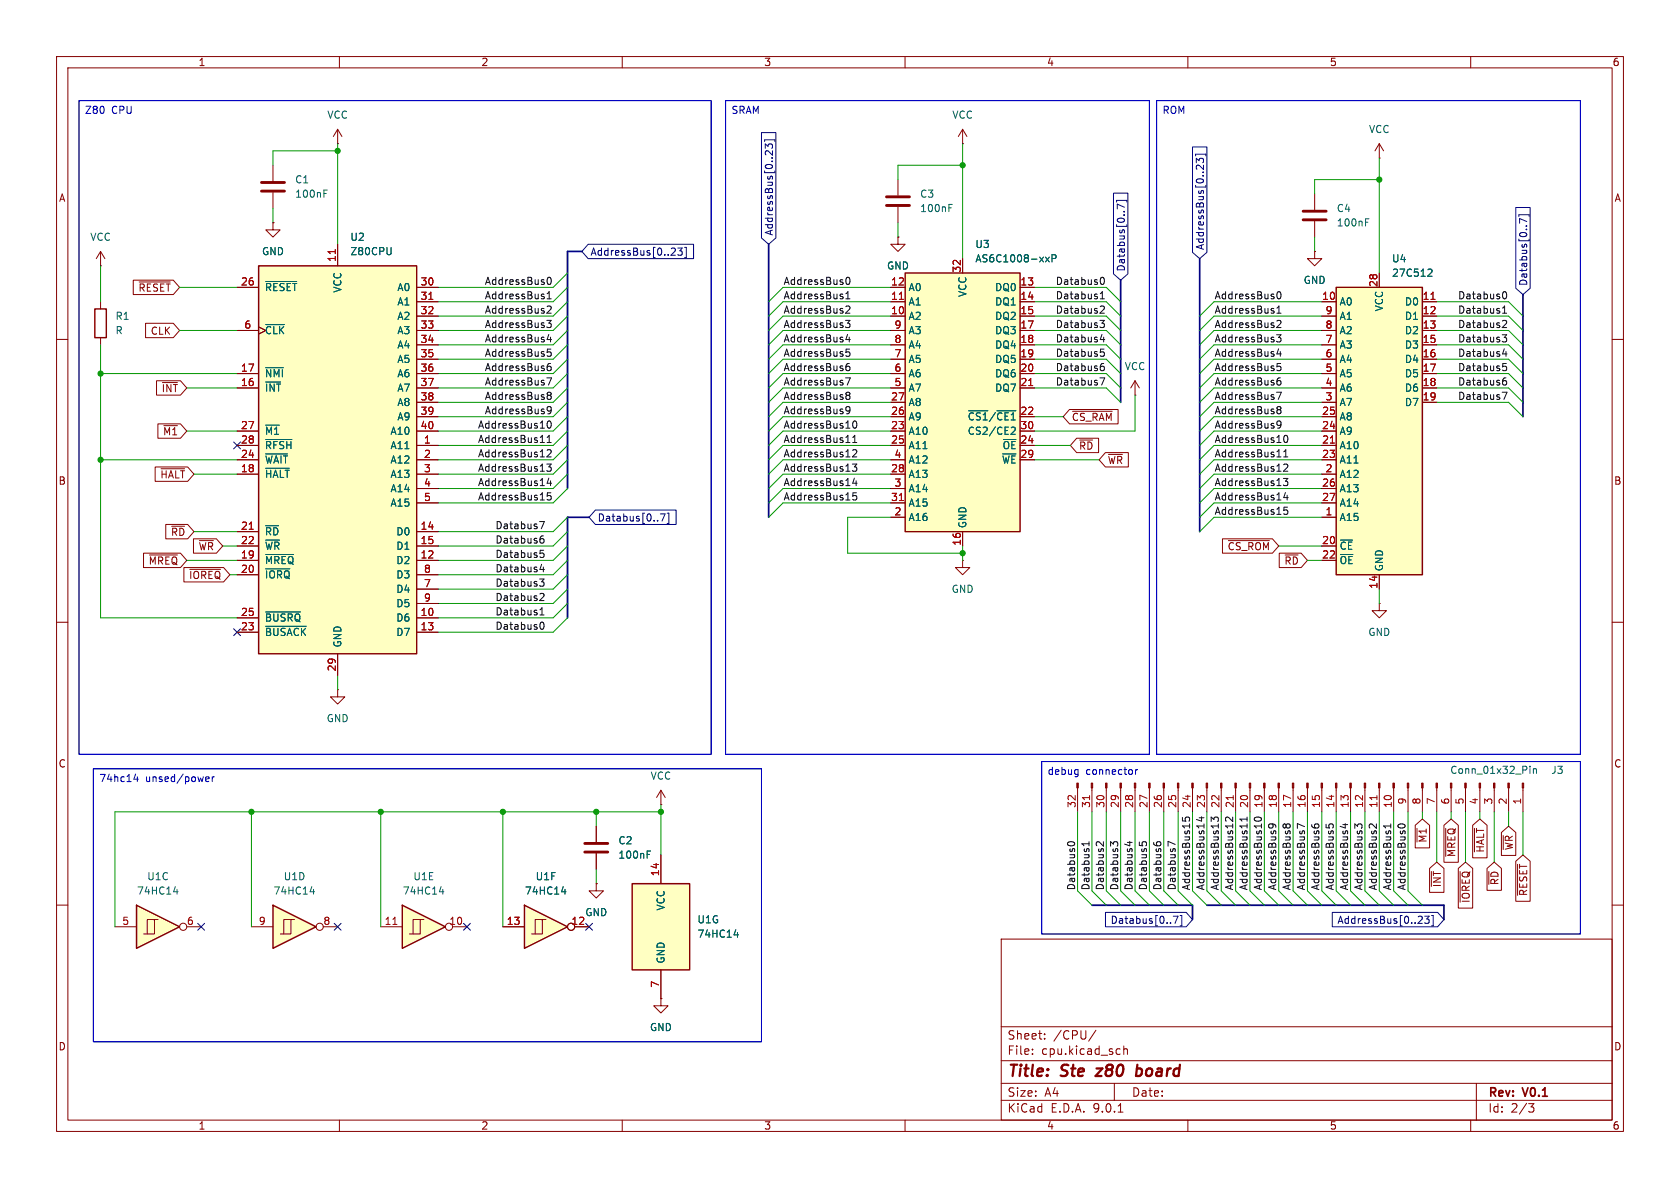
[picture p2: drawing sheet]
<svg xmlns="http://www.w3.org/2000/svg" width="297mm" height="210mm" viewBox="0 0 297 210" stroke-linecap="round" stroke-linejoin="round" font-family="sans-serif">
<g fill="none" stroke="#840000" stroke-width=".18">
<path d="M10 10h277v190h-277zM12 12h273v186h-273zM60 10v2M110 10v2M160 10v2M210 10v2M260 10v2M10 60h2M285 60h2M10 110h2M285 110h2M10 160h2"/>
<path d="M177 166h108v32h-108zM285 160h2M60 198v2M110 198v2M160 198v2M177 194.5h108M177 191.5h108M177 187.5h108M177 181.5h108M182.5 186.3v.1M182.5 185.5v.1M184.7 183.6v.1"/>
<path d="M184.7 182.8v.1M193.7 182.1l-1.2 2M197 191.5v3M197.7 196.6h.8M197.9 185.4l.1 .1M198 186.3l-.1 .1M198.7 184.9v1.5M198.7 185.5l.2-.1 .3 .1 .1 .9M210 198v2M260 198v2M261 191.5v6.5M270.2 195.1h1l-.5 .6 .4 .1 .1 .5-.3 .3h-.4"/>
</g>
<path d="M194.9 188.9l-1.2 1.3h1M201 189l.2-.1 .5 .1M201.1 188.2l-.3 2M201.7 190a.66 .66 0 0 1-.9 .1" fill="none" stroke="#840000" stroke-width=".4"/>
<path d="M236.2 50.8h15.3v50.8h-15.3z" fill="#ffffc2"/>
<path d="M236.2 50.8h15.3v50.8h-15.3z" fill="none" stroke="#840000" stroke-width=".25"/>
<g fill="none" stroke="#840000" stroke-width=".18">
<path d="M233.7 53.3h2.5M233.7 55.9h2.5M233.7 58.4h2.5M243.8 48.3v2.5M251.5 53.3h2.5M251.5 55.9h2.5M251.5 58.4h2.5M233.7 61h2.5M233.7 63.5h2.5M233.7 66h2.5M233.7 68.6h2.5M233.7 71.1h2.5"/>
<path d="M233.7 73.7h2.5M233.7 76.2h2.5M233.7 78.7h2.5M251.5 61h2.5M251.5 63.5h2.5M251.5 66h2.5M251.5 68.6h2.5M251.5 71.1h2.5M233.7 81.3h2.5M233.7 83.8h2.5M233.7 86.4h2.5M233.7 88.9h2.5"/>
<path d="M233.7 91.4h2.5M233.7 96.5h2.5M233.7 99.1h2.5M243.8 101.6v2.5"/>
</g>
<path d="M253 52.9h.7M235.2 78.3h.7" fill="none" stroke="#a90000" stroke-width=".18"/>
<path d="M252.6 47.6h.4l.2 .3-.8 .9h.8" fill="none" stroke="#006464" stroke-width=".18"/>
<path d="M160 48.3h20.3v45.7h-20.3z" fill="#ffffc2"/>
<path d="M160 48.3h20.3v45.7h-20.3z" fill="none" stroke="#840000" stroke-width=".25"/>
<g fill="none" stroke="#840000" stroke-width=".18">
<path d="M157.5 50.8h2.5M157.5 53.3h2.5M157.5 55.9h2.5M157.5 58.4h2.5M170.2 45.7v2.6M180.3 50.8h2.6M180.3 53.3h2.6M180.3 55.9h2.6M180.3 58.4h2.6M157.5 61h2.5M157.5 63.5h2.5M157.5 66h2.5"/>
<path d="M157.5 68.6h2.5M157.5 71.1h2.5M157.5 73.7h2.5M157.5 76.2h2.5M157.5 78.7h2.5M180.3 61h2.6M180.3 63.5h2.6M180.3 66h2.6M180.3 68.6h2.6M180.3 76.2h2.6M180.3 78.7h2.6M157.5 81.3h2.5"/>
<path d="M157.5 83.8h2.5M157.5 86.4h2.5M157.5 88.9h2.5M157.5 91.4h2.5M170.2 94v2.5M180.3 81.3h2.6"/>
</g>
<path d="M159 52.9h.7M181.9 68.2h.7M159 88.5h.7" fill="none" stroke="#a90000" stroke-width=".18"/>
<path d="M184.8 45.5l.7 .8M185.5 45.5l-.7 .8M186 45.7l.6-.1 .1-.1-.1-.3-.6-.2v1.3M171.2 72.6h3.4M176.2 72.6h3.4M178.8 75.6l.4-.1 .3 .4-.8 .9h.8" fill="none" stroke="#006464" stroke-width=".18"/>
<path d="M71.1 160l7.6 3.8-7.6 3.8z" fill="#ffffc2"/>
<path d="M71.1 160l7.6 3.8-7.6 3.8z" fill="none" stroke="#840000" stroke-width=".25"/>
<g fill="none" stroke="#840000" stroke-width=".18">
<path d="M67.3 163.8h3.8M74.3 162.6h-1.3v2.5M74.9 162.6h-.6v2.5h-1.9M80 163.8h2.5"/>
<circle cx="79.4" cy="163.8" r=".63"/>
</g>
<path d="M69.5 163.4h.7" fill="none" stroke="#a90000" stroke-width=".18"/>
<path d="M77.7 157.6h.8M78.3 157.2v.9" fill="none" stroke="#006464" stroke-width=".18"/>
<path d="M92.7 160l7.6 3.8-7.6 3.8z" fill="#ffffc2"/>
<path d="M92.7 160l7.6 3.8-7.6 3.8z" fill="none" stroke="#840000" stroke-width=".25"/>
<g fill="none" stroke="#840000" stroke-width=".18">
<path d="M116.8 139.7l-.7 1.3M116.8 139.7l.8 1.3M116.8 139.7v2.5M105.4 156.2v1.3h1.3l-1.3 1.3-1.3-1.3h1.3M105.4 156.2h.1M105.4 146.1v2.7M105.4 150.9v2.8M116.8 142.2h.1M88.9 163.8h3.8M95.9 162.6h-1.3v2.5M96.5 162.6h-.6v2.5h-1.9M101.6 163.8h2.5"/>
<path d="M116.8 176.5v1.3h1.3l-1.3 1.3-1.2-1.3h1.2M116.8 176.5h.1"/>
<circle cx="101" cy="163.8" r=".63"/>
</g>
<path d="M99.3 157.6h.8M99.9 157.2v.9M114.4 151h.4M114.4 150.4h.6" fill="none" stroke="#006464" stroke-width=".18"/>
<path d="M103.4 149.1h4M103.4 150.6h4" fill="none" stroke="#840000" stroke-width=".51"/>
<path d="M111.8 156.2h10.1v15.3h-10.1z" fill="#ffffc2"/>
<path d="M16.8 54.6h2v5.1h-2zM111.8 156.2h10.1v15.3h-10.1z" fill="none" stroke="#840000" stroke-width=".25"/>
<g fill="none" stroke="#840000" stroke-width=".18">
<path d="M48.3 39.4v1.2h1.2l-1.2 1.3-1.3-1.3h1.3M48.3 39.4h.1M48.3 29.2v2.8M48.3 34v2.8M59.7 25.4h.1M59.7 22.9l-.8 1.2M59.7 22.9l.8 1.2M59.7 22.9v2.5M232.4 34.3v2.8M232.4 39.1v2.8M243.8 27.9h.1M243.8 25.4l-.7 1.3"/>
<path d="M243.8 25.4l.8 1.3M243.8 25.4v2.5M17.8 47h.1M17.8 44.5v2.5M17.8 53.3v1.3M17.8 59.7v1.3M17.8 44.5l-.8 1.2M17.8 44.5l.7 1.2M232.4 44.5v1.2h1.3l-1.3 1.3-1.3-1.3h1.3M232.4 44.5h.1M243.8 106.7v1.3h1.3l-1.3 1.2-1.2-1.2h1.2M243.8 106.7h.1"/>
<path d="M190.5 139.3v4.2M193 139.3v4.2M195.6 139.3v4.2M198.1 139.3v4.2M200.7 139.3v4.2M203.2 139.3v4.2M205.7 139.3v4.2M208.3 139.3v4.2M210.8 139.3v4.2M213.4 139.3v4.2M215.9 139.3v4.2M218.4 139.3v4.2"/>
<path d="M221 139.3v4.2M223.5 139.3v4.2M226.1 139.3v4.2M228.6 139.3v4.2M231.1 139.3v4.2M233.7 139.3v4.2M236.2 139.3v4.2M238.8 139.3v4.2M241.3 139.3v4.2M243.8 139.3v4.2M246.4 139.3v4.2M248.9 139.3v4.2"/>
<path d="M251.5 139.3v4.2M254 139.3v4.2M256.5 139.3v4.2M259.1 139.3v4.2M261.6 139.3v4.2M264.2 139.3v4.2M266.7 139.3v4.2M269.2 139.3v4.2M116.8 151.1v5.1M116.8 171.5v5"/>
</g>
<path d="M57.3 34.2h.4M57.3 33.6h.6M241.4 39.3h.4M241.4 38.7h.6M270.5 135.5v.1M270.5 135.9v.8M271.1 135.9v.8M271.1 136l.2-.1h.3v.8M129.8 165.3h.8M130.4 164.8v.9" fill="none" stroke="#006464" stroke-width=".18"/>
<path d="M46.2 32.3h4.1M46.2 33.8h4.1M230.4 37.3h4M230.4 38.9h4" fill="none" stroke="#840000" stroke-width=".51"/>
<g fill="#840000" stroke="#840000" stroke-width=".18">
<path d="M269.1 138.4h.3v.9h-.3z"/>
<path d="M266.6 138.4h.2v.9h-.2z"/>
<path d="M264 138.4h.3v.9h-.3z"/>
<path d="M261.5 138.4h.2v.9h-.2z"/>
<path d="M259 138.4h.2v.9h-.2z"/>
<path d="M256.4 138.4h.3v.9h-.3z"/>
<path d="M253.9 138.4h.2v.9h-.2z"/>
<path d="M251.3 138.4h.3v.9h-.3z"/>
<path d="M248.8 138.4h.2v.9h-.2z"/>
<path d="M246.3 138.4h.2v.9h-.2z"/>
<path d="M243.7 138.4h.3v.9h-.3z"/>
<path d="M241.2 138.4h.2v.9h-.2z"/>
<path d="M238.6 138.4h.3v.9h-.3z"/>
<path d="M236.1 138.4h.2v.9h-.2z"/>
<path d="M233.6 138.4h.2v.9h-.2z"/>
<path d="M231 138.4h.3v.9h-.3z"/>
<path d="M228.5 138.4h.2v.9h-.2z"/>
<path d="M225.9 138.4h.3v.9h-.3z"/>
<path d="M223.4 138.4h.2v.9h-.2z"/>
<path d="M220.9 138.4h.2v.9h-.2z"/>
<path d="M218.3 138.4h.3v.9h-.3z"/>
<path d="M215.8 138.4h.2v.9h-.2z"/>
<path d="M213.2 138.4h.3v.9h-.3z"/>
<path d="M210.7 138.4h.2v.9h-.2z"/>
<path d="M208.2 138.4h.2v.9h-.2z"/>
<path d="M205.6 138.4h.3v.9h-.3z"/>
<path d="M203.1 138.4h.2v.9h-.2z"/>
<path d="M200.5 138.4h.3v.9h-.3z"/>
<path d="M198 138.4h.2v.9h-.2z"/>
<path d="M195.5 138.4h.2v.9h-.2z"/>
<path d="M192.9 138.4h.3v.9h-.3z"/>
<path d="M190.4 138.4h.2v.9h-.2z"/>
</g>
<path d="M192.6 140.6v.8M218 140.6v.8M243.4 140.6v.8" fill="none" stroke="#a90000" stroke-width=".18"/>
<path d="M45.7 47h28v68.6h-28z" fill="#ffffc2"/>
<path d="M45.7 47h28v68.6h-28z" fill="none" stroke="#840000" stroke-width=".25"/>
<g fill="none" stroke="#840000" stroke-width=".18">
<path d="M170.2 25.4h.1M170.2 22.9l-.8 1.2M170.2 22.9l.7 1.2M170.2 22.9v2.5M41.9 50.8h3.8M41.9 58.4h3.8M45.7 57.8l1.3 .6-1.3 .7M59.7 43.2v3.8M73.7 50.8h3.8M73.7 58.4h3.8M73.7 53.3h3.8M73.7 55.9h3.8"/>
<path d="M158.7 41.9v1.3h1.3l-1.3 1.3-1.2-1.3h1.2M158.7 41.9h.1M41.9 66h3.8M41.9 68.6h3.8M41.9 76.2h3.8M41.9 78.7h3.8M73.7 66h3.8M73.7 68.6h3.8M73.7 76.2h3.8M73.7 78.7h3.8M73.7 61h3.8M73.7 63.5h3.8"/>
<path d="M73.7 71.1h3.8M73.7 73.7h3.8M200.7 69.9h.1M200.7 67.3l-.8 1.3M200.7 67.3l.7 1.3M200.7 67.3v2.6M41.9 81.3h3.8M41.9 83.8h3.8M41.9 94h3.8M41.9 96.5h3.8M41.9 99.1h3.8M73.7 81.3h3.8"/>
<path d="M73.7 83.8h3.8M73.7 94h3.8M73.7 96.5h3.8M73.7 99.1h3.8M73.7 86.4h3.8M73.7 88.9h3.8M41.9 101.6h3.8M41.9 109.2h3.8M41.9 111.8h3.8M59.7 115.6v3.8M73.7 101.6h3.8M73.7 109.2h3.8"/>
<path d="M73.7 111.8h3.8M73.7 104.1h3.8M73.7 106.7h3.8M59.7 121.9v1.3h1.3l-1.3 1.3-1.3-1.3h1.3M59.7 121.9h.1"/>
</g>
<g fill="none" stroke="#006464" stroke-width=".18">
<path d="M47 49.8h5.5M47 57.4h3.3M69.1 43.8v1.1M47 65h3.1M47 75.2h2.4M47 77.7h4.6M47 80.2h3.8M47 82.8h4.1M47 92.9h2.2M47 98h4.9M47 100.6h4.2M47 108.2h6.1"/>
<path d="M47 110.7h7.1"/>
</g>
<path d="M59.3 44.1v.7M75.8 52.9h.7M44.1 93.6h.7" fill="none" stroke="#a90000" stroke-width=".18"/>
<path d="M48.3 160l7.6 3.8-7.6 3.8z" fill="#ffffc2"/>
<path d="M48.3 160l7.6 3.8-7.6 3.8z" fill="none" stroke="#840000" stroke-width=".25"/>
<g fill="none" stroke="#840000" stroke-width=".18">
<path d="M158.7 31.8v2.7M158.7 36.6v2.8M44.4 163.8h3.9M51.4 162.6h-1.2v2.5M52.1 162.6h-.7v2.5h-1.9M57.1 163.8h2.6"/>
<circle cx="56.5" cy="163.8" r=".63"/>
</g>
<path d="M167.8 36.7h.4M167.8 36.1h.6M54.8 157.6h.8M55.4 157.2v.9" fill="none" stroke="#006464" stroke-width=".18"/>
<path d="M156.7 34.8h4.1M156.7 36.3h4.1" fill="none" stroke="#840000" stroke-width=".51"/>
<path d="M24.1 160l7.6 3.8-7.6 3.8z" fill="#ffffc2"/>
<path d="M24.1 160l7.6 3.8-7.6 3.8z" fill="none" stroke="#840000" stroke-width=".25"/>
<g fill="none" stroke="#840000" stroke-width=".18">
<path d="M48.3 39.4h.1M23.6 49.5h7l1.1 1.3-1.1 1.3h-7zM24.6 49.8h5.5M25.7 57.1h4.9l1.1 1.3-1.1 1.3h-4.9zM41.9 50.8h3.8M41.9 58.4h3.8M45.7 57.8l1.3 .6-1.3 .7M59.7 43.2v3.8M73.7 50.8h3.8M73.7 58.4h3.8M73.7 53.3h3.8M73.7 55.9h3.8"/>
<path d="M157.5 50.8h2.5M157.5 58.4h2.5M157.5 53.3h2.5M157.5 55.9h2.5M158.7 41.9h.1M170.2 45.7v2.6M180.3 50.8h2.6M180.3 58.4h2.6M180.3 53.3h2.6M180.3 55.9h2.6M232.4 44.5h.1M233.7 58.4h2.5"/>
<path d="M233.7 53.3h2.5M233.7 55.9h2.5M243.8 48.3v2.5M251.5 58.4h2.5M251.5 53.3h2.5M251.5 55.9h2.5M27.7 67.3h4.2l1.1 1.3-1.1 1.3h-4.2zM27.9 74.9h4l1.1 1.3-1.1 1.3h-4zM28.7 67.6h2.7M29 75.2h2.4M41.9 66h3.8M41.9 68.6h3.8"/>
<path d="M41.9 76.2h3.8M41.9 78.7h3.8M73.7 66h3.8M73.7 68.6h3.8M73.7 76.2h3.8M73.7 78.7h3.8M73.7 61h3.8M73.7 63.5h3.8M73.7 71.1h3.8M73.7 73.7h3.8M157.5 66h2.5M157.5 68.6h2.5"/>
<path d="M157.5 76.2h2.5M157.5 78.7h2.5M157.5 61h2.5M157.5 63.5h2.5M157.5 71.1h2.5M157.5 73.7h2.5M180.3 66h2.6M180.3 68.6h2.6M180.3 76.2h2.6M180.3 78.7h2.6M180.3 61h2.6M180.3 63.5h2.6"/>
<path d="M189.1 72.4h8.6v2.5h-8.6l-1.1-1.2zM189.6 72.7h7M190.3 77.5h3.9v2.5h-3.9l-1.1-1.3zM190.9 77.8h2.3M233.7 66h2.5M233.7 68.6h2.5M233.7 76.2h2.5M233.7 78.7h2.5M233.7 61h2.5M233.7 63.5h2.5M233.7 71.1h2.5M233.7 73.7h2.5"/>
<path d="M251.5 66h2.5M251.5 68.6h2.5M251.5 61h2.5M251.5 63.5h2.5M251.5 71.1h2.5M25.4 97.8h6.5l1.1 1.3-1.1 1.2h-6.5zM26.4 98.1h5M27.4 82.5h5.8l1.1 1.3-1.1 1.3h-5.8zM28.5 82.9h4.1M29.3 92.7h3.9l1.1 1.3-1.1 1.3h-3.9zM30.3 93h2.3M34.2 95.2h4.1l1.1 1.3-1.1 1.3h-4.1z"/>
<path d="M35.2 95.6h2.5M41.9 81.3h3.8M41.9 83.8h3.8M41.9 94h3.8M41.9 96.5h3.8M41.9 99.1h3.8M73.7 81.3h3.8M73.7 83.8h3.8M73.7 94h3.8M73.7 96.5h3.8M73.7 99.1h3.8M73.7 86.4h3.8"/>
<path d="M73.7 88.9h3.8M157.5 81.3h2.5M157.5 83.8h2.5M157.5 86.4h2.5M157.5 88.9h2.5M157.5 91.4h2.5M170.2 99.1v1.2h1.2l-1.2 1.3-1.3-1.3h1.3M170.2 99.1h.1M170.2 94v2.5M180.3 81.3h2.6M195.4 80h4.1v2.6h-4.1l-1.1-1.3zM196 80.3h2.4"/>
<path d="M216.1 95.2h8.8l1.2 1.3-1.2 1.3h-8.8zM217.2 95.6h7.2M226.2 97.8h3.8l1.1 1.3-1.1 1.2h-3.8zM227.2 98.1h2.3M233.7 81.3h2.5M233.7 83.8h2.5M233.7 96.5h2.5M233.7 99.1h2.5M233.7 86.4h2.5M233.7 88.9h2.5M233.7 91.4h2.5M32.5 100.3h7l1.1 1.3-1.1 1.3h-7z"/>
<path d="M33.6 100.6h5.4M41.9 101.6h3.8M41.9 109.2h3.8M41.9 111.8h3.8M59.7 115.6v3.8M73.7 101.6h3.8M73.7 109.2h3.8M73.7 111.8h3.8M73.7 104.1h3.8M73.7 106.7h3.8M243.8 101.6v2.5M105.4 156.2h.1"/>
<path d="M105.4 146.1v2.7M105.4 150.9v2.8M116.8 151.1v5.1M250.2 145.9l1.3-1.1 1.2 1.1v4h-2.5zM250.5 146.4v2.4M252.7 153.5l1.3-1.1 1.3 1.1v4.2h-2.6zM253 154.1v2.6M255.3 145.9l1.2-1.1 1.3 1.1v6.5h-2.5zM255.6 146.4v5M257.8 153.5l1.3-1.1 1.3 1.1v7h-2.6zM258.1 154.1v5.4M260.3 145.9l1.3-1.1 1.3 1.1v5.7h-2.6z"/>
<path d="M260.7 146.4v4.2M262.9 153.5l1.3-1.1 1.2 1.1v3.9h-2.5zM263.2 154.1v2.2M265.4 147.2l1.3-1.1 1.3 1.1v4h-2.6zM265.7 147.7v2.5M268 152.2l1.2-1.1 1.3 1.1v7.1h-2.5zM268.3 152.8v5.5M20.3 163.8h3.8M27.3 162.6h-1.3v2.5M27.9 162.6h-.6v2.5h-1.9M33 163.8h2.6M88.9 163.8h3.8"/>
<path d="M101.6 163.8h2.5M116.8 176.5h.1M116.8 171.5v5"/>
<circle cx="32.4" cy="163.8" r=".63"/>
<circle cx="101" cy="163.8" r=".63"/>
</g>
<g fill="none" stroke="#006464" stroke-width=".18">
<path d="M47 49.8h5.5M47 57.4h3.3M69.1 43.8v1.1M184.8 45.5l.7 .8M185.5 45.5l-.7 .8M186 45.7l.6-.1 .1-.1-.1-.3-.6-.2v1.3M252.6 47.6h.4l.2 .3-.8 .9h.8M47 65h3.1M47 75.2h2.4M47 77.7h4.6M171.2 72.6h3.4M176.2 72.6h3.4"/>
<path d="M178.8 75.6l.4-.1 .3 .4-.8 .9h.8M47 80.2h3.8M47 82.8h4.1M47 92.9h2.2M47 98h4.9M47 100.6h4.2M47 108.2h6.1M47 110.7h7.1M30.7 157.6h.8M31.3 157.2v.9M99.3 157.6h.8M99.9 157.2v.9"/>
<path d="M114.4 151h.4M114.4 150.4h.6M129.8 165.3h.8M130.4 164.8v.9"/>
</g>
<g fill="none" stroke="#000084" stroke-width=".18">
<path d="M134.6 23.4h2.6v18.7l-1.3 1.1-1.3-1.1zM135.2 25v-.3h1.8v.3M135.3 26.2v-.8l.5 .5 .1-.4h.5l.2 .2-.2 .5M136.6 26.7v.7l-.8-.7h-.3l-.2 .2M196.8 34.1h2.6v14.3l-1.3 1.1-1.3-1.1zM197.4 35.7v-.3h1.8v.3M198.8 36.6l-1.3-.5v.8M210.8 26h2.6v18.6l-1.3 1.1-1.3-1.1zM211.4 27.6v-.3h1.8v.3M211.5 28.8v-.8l.5 .4 .1-.4h.5l.2 .2-.2 .6M212.8 29.2v.8l-.8-.7-.3-.1-.2 .2M268 36.7h2.5v14.3l-1.3 1.1-1.2-1.1z"/>
<path d="M268.5 38.3v-.3h1.8v.3M269.9 39.2l-1.3-.6v.9M104 43.2h18.6v2.5h-18.6l-1.1-1.2zM119.2 43.9l.2 .2-.1 .3-.7 .7h.8M119.8 43.9h.8l-.4 .4 .3 .2v.5l-.1 .1-.6-.1M121 43.7h.3v1.8h-.3M41.3 78.1l1.2 1.2M42.5 78.1l-1.2 1.2M105.3 90.2h14.2v2.5h-14.2l-1.2-1.3zM116.7 90.8h.9l-.6 1.3M117.9 90.7h.3v1.8h-.3M41.3 111.2l1.2 1.2"/>
<path d="M42.5 111.2l-1.2 1.2M35 163.2l1.2 1.2M36.2 163.2l-1.2 1.2M59.1 163.2l1.2 1.2M60.3 163.2l-1.2 1.2M81.9 163.2l1.3 1.2M83.2 163.2l-1.3 1.2M103.5 163.2l1.2 1.2M104.7 163.2l-1.2 1.2M195.4 161.3h14.3l1.1 1.3-1.1 1.2h-14.3zM207.4 162h.9l-.6 1.2M208.6 161.8h.3v1.9h-.3"/>
<path d="M235.5 161.3h18.7l1.1 1.3-1.1 1.2h-18.7zM251.2 162l.2 .2v.3l-.7 .7h.7M251.9 162h.8l-.5 .4 .4 .2v.5l-.2 .1-.5-.1M253.1 161.8h.3v1.9h-.3"/>
</g>
<g fill="none" stroke="#0f0f0f" stroke-width=".18">
<path d="M96.7 56.6h.7l-.4 .5 .4 .1v.6l-.2 .1-.5-.1M96.7 52.8h.7M96.7 54.2l.5-.1 .2 .4-.7 .9h.7M96.7 51.9l.4-.3v1.2M96.8 49.1l.2-.1a.68 .68 0 0 1 .5 .7 .68 .68 0 0 1-.5 .6l-.2-.1-.1-.4zM97 59.1l-.3 .9h.8M97.3 59.6v.8M149.5 56.6h.8l-.5 .5 .4 .1v.6l-.2 .1-.5-.1M149.5 52.8h.8M149.5 54.2l.5-.1 .3 .4-.8 .9h.8M149.5 51.9l.4-.3v1.2M149.7 49.1l.1-.1a.68 .68 0 0 1 .5 .7 .68 .68 0 0 1-.5 .6l-.1-.1-.2-.4z"/>
<path d="M149.8 59.1l-.3 .9h.8M150.1 59.6v.8M194.5 56.6h.7l-.4 .5 .4 .1v.5l-.2 .2h-.4M194.5 52.8h.7M194.5 51.9l.4-.3v1.2M194.6 54.2l.4-.1 .2 .4-.7 .9h.7M194.6 49.1l.2-.1a.68 .68 0 0 1 .5 .7 .68 .68 0 0 1-.5 .6l-.2-.1M194.8 59.1l-.3 .9h.8M195.1 59.6v.8M225.7 59.2h.8l-.5 .5 .4 .1v.5l-.2 .1-.5-.1M225.7 55.4h.8M225.7 56.8l.5-.2 .3 .4-.8 .9h.8"/>
<path d="M225.7 54.5l.4-.4v1.3M225.9 51.7l.1-.1a.68 .68 0 0 1 .5 .6 .68 .68 0 0 1-.5 .6l-.1-.1-.2-.4zM265.6 59.2h.8l-.5 .5 .4 .1 .1 .4-.3 .2h-.3M265.6 55.4h.8M265.6 54.5l.4-.4v1.3M265.7 56.7l.4-.1 .3 .4-.8 .9h.8M265.8 51.7l.1-.1a.68 .68 0 0 1 .5 .6 .68 .68 0 0 1-.5 .6l-.1-.1M95.5 78.2h.7M96.7 66.8h.8l-.5 1.3M96.7 78.2h.7M96.7 79.6l.5-.1 .2 .4-.7 .9h.7M96.7 77.3l.4-.3v1.2"/>
<path d="M96.8 74.5l.2-.1a.68 .68 0 0 1 .5 .7 .68 .68 0 0 1-.5 .6l-.2-.1-.1-.4zM97 69.9l-.3-.3 .3-.3h.2l.2 .3-.2 .3M97 69.9h.2M97 69.9l-.3 .2 .1 .4 .2 .1 .3-.1 .1-.1v-.3l-.2-.2M97.3 64.3h-.3a.86 .86 0 0 0 0 1.2l.4-.1v-.4l-.2-.3-.4 .1-.1 .2M97.4 61.7h-.6l-.1 .6 .2-.1 .4 .1 .1 .1v.5l-.2 .1-.5-.1M97.4 72.4l-.2 .3-.4-.1-.1-.2 .1-.5h.4l.2 .1a.84 .84 0 0 1-.3 1.1h-.3M149.5 66.8h.8l-.5 1.3M149.5 78.2h.8M149.8 69.9l-.3-.3 .3-.3h.2l.3 .3-.3 .3M149.8 69.9l-.3 .2 .1 .4 .2 .1 .3-.1 .2-.1v-.3l-.3-.2M149.8 69.9h.2"/>
<path d="M150.1 64.3h-.3a.86 .86 0 0 0 0 1.2l.4-.1 .1-.4-.3-.3h-.2l-.3 .3M150.2 61.7h-.6l-.1 .6 .2-.1 .4 .1 .2 .1-.1 .5-.2 .1-.5-.1M150.3 72.4l-.3 .3-.3-.1-.2-.2 .2-.5h.3l.2 .1a.84 .84 0 0 1-.3 1.1h-.2M150.7 78.2h.8M150.7 79.6l.5-.1 .3 .4-.8 .9h.8M150.7 77.3l.4-.3v1.2M150.9 74.5l.1-.1a.68 .68 0 0 1 .5 .7 .68 .68 0 0 1-.5 .6l-.1-.1-.2-.4zM194.5 66.8h.8l-.5 1.3M194.6 62.3l.4-.1 .2 .2-.1 .5h-.5M194.6 61.7h.6M194.6 64.8l.4-.1 .2 .3-.1 .5h-.5M195.1 64.3h-.3l-.2 .3"/>
<path d="M225.7 69.3h.8l-.5 1.3M226 72.4l-.3-.2 .3-.3h.2l.3 .2-.3 .3M226 72.4l-.3 .3 .1 .3 .2 .1h.3l.2-.2v-.2l-.3-.3M226 72.4h.2M226 61.7l-.3 .9h.8M226.3 66.8l-.3 .1a.86 .86 0 0 0 0 1.2l.4-.2 .1-.4-.3-.2h-.3l-.2 .2M226.3 62.1v.9M226.4 64.3h-.6l-.1 .6 .2-.2 .4 .1 .2 .2-.1 .4-.2 .1-.5-.1M226.5 75l-.3 .2-.3-.1-.2-.1 .2-.5 .3-.1 .2 .1a.84 .84 0 0 1-.3 1.2h-.2M226.9 79.9l.4-.4v1.3M227.1 77h.1a.68 .68 0 0 1 .5 .6 .68 .68 0 0 1-.5 .6 .84 .84 0 0 1-.1-1.2zM265.6 69.3h.8l-.5 1.3"/>
<path d="M265.7 64.8l.4-.1 .3 .3-.2 .5h-.5M265.7 64.3h.6M265.8 67.3h.3l.3 .2-.2 .5h-.4M265.9 61.7l-.3 .9h.8M266.2 66.8l-.3 .1-.2 .2M266.2 62.1v.9M95.4 92.2h.8l-.5 1.3M95.5 97.8h.4l.3 .2-.1 .5h-.6M95.5 97.3h.6M95.6 95.3l.3-.1 .3 .3-.1 .4h-.5M95.8 99.8l-.3 .9h.7M96.1 94.7l-.4 .1-.2 .2"/>
<path d="M96.7 82h.7l-.4 .5 .4 .1v.6l-.2 .1-.5-.1M97 84.5l-.3 .9h.8M97.3 85v.8M97.4 87.1h-.6l-.1 .6 .2-.1 .4 .1 .1 .1v.5l-.2 .1-.5-.1M150.7 82h.8l-.5 .5 .4 .1v.6l-.2 .1-.5-.1M151 84.5l-.3 .9h.8M151.4 85v.8M151.4 87.1h-.6l-.1 .6 .2-.1 .5 .1 .1 .1-.1 .5-.2 .1-.5-.1M225.7 80.8h.8M226.9 84.6h.8l-.5 .5 .4 .1v.5l-.2 .1-.5-.1M226.9 82.2l.5-.2 .3 .4-.8 .9h.8M226.9 80.8h.8"/>
<path d="M227.2 87.1l-.3 .9h.8M227.6 87.5v.9M227.6 89.7h-.6l-.1 .6 .2-.2 .5 .1 .1 .2-.1 .4-.2 .1-.5-.1M95.4 102.4h.8l-.4 .4 .3 .2 .1 .4-.3 .2h-.3M95.5 108.7h.7M95.5 107.8l.3-.4v1.3M95.5 105l.4-.1 .3 .4-.8 .9h.8M95.6 110.1l.2-.1a.68 .68 0 0 1 .4 .6 .68 .68 0 0 1-.4 .6l-.2-.1M96.1 100.2v.9M188.8 149.4l-.1-.2a.68 .68 0 0 1 .7-.4 .68 .68 0 0 1 .6 .4l-.1 .2M192.5 148.8v.7M192.5 149.2h-1.2l.3 .3"/>
<path d="M195.1 148.8v.8l-.9-.8-.4 .2 .1 .5M197.6 149.4v-.4l-.2-.2-.5 .1-.1 .3-.5-.4v.8M199.3 148.9h.8M199.7 148.7v.8l-.9-.3M201.4 148.9v.6M202 149.5l-.1-.5 .2-.2 .5 .1v.6M204 148.9v.4l.3 .2M204.5 149.4l-.1-.4 .3-.2 .5 .1v.5M207.8 149.3l-1.3-.6v.9M209 144.5v.6l.6 .1-.1-.2 .1-.4 .2-.2 .4 .1 .1 .2-.1 .5M212 144.6h.8M212.4 144.4v.8l-.9-.3"/>
<path d="M214.1 145.2v-.8l.5 .5 .1-.4h.6l.1 .2-.1 .5M217.9 144.4v.8l-.9-.8-.3 .3 .1 .5M220.5 144.4v.8M220.5 145.6v.8M220.5 144.8h-1.3l.4 .4M221.8 144.6a.75 .75 0 0 1 1.2 .3 .72 .72 0 0 1-1.3-.2zM224.8 145.6l.3 .3v.2l-.3 .3-.5-.1v-.4l.1-.2a.84 .84 0 0 1 1.1 .3v.3M227.4 145.9l-.3-.3-.3 .3v.2l.3 .3 .3-.3M227.4 145.9l.2-.3 .4 .1 .1 .2-.1 .4-.2 .1-.3-.1-.1-.2M227.4 145.9v.2M230.6 146.1l-1.2-.5v.8M231.9 145.8l.1 .3a.86 .86 0 0 0 1.2 0l-.2-.4-.4-.1-.2 .3v.4l.2 .1"/>
<path d="M234.4 145.7v.6l.6 .1-.1-.2 .1-.4 .2-.2 .4 .1 .1 .2-.1 .5M237.4 145.8h.8M237.8 145.6v.8l-.9-.3M239.5 146.4v-.8l.5 .5 .1-.4h.6l.1 .2-.1 .5M243.3 145.6v.8l-.9-.8-.3 .3 .1 .5M245.9 145.6v.8M245.9 146h-1.3l.4 .4M247.2 145.8a.75 .75 0 0 1 1.2 .3 .72 .72 0 0 1-1.3-.2z"/>
</g>
<path d="M102.9 44.5h-2.6v41.9M135.9 43.2v48.2M198.1 49.5v21.6M212.1 45.7v48.3M269.2 52.1v21.6M104.1 91.4h-3.8v17.8M193 160h17.8v2.6M213.4 160h41.9v2.6" fill="none" stroke="#000084" stroke-width=".3"/>
<g fill="none" stroke="#009600" stroke-width=".18">
<path d="M48.3 36.8v2.6M59.7 25.4v17.8M59.7 26.7h-11.4v2.5M158.7 39.4v2.5M170.2 25.4v20.3M170.2 29.2h-11.5v2.6M243.8 27.9v20.4M243.8 31.8h-11.4v2.5M17.8 47v6.3M31.7 50.8h10.2M31.7 58.4h10.2M100.3 50.8l-2.5 2.5h-20.3"/>
<path d="M100.3 48.3l-2.5 2.5h-20.3M100.3 53.3l-2.5 2.6h-20.3M100.3 58.4l-2.5 2.6h-20.3M100.3 55.9l-2.5 2.5h-20.3M157.5 53.3h-19.1l-2.5 2.6M157.5 50.8h-19.1l-2.5 2.5M157.5 55.9h-19.1l-2.5 2.5M157.5 58.4h-19.1l-2.5 2.6M182.9 53.3h12.7l2.5 2.6M182.9 50.8h12.7l2.5 2.5M182.9 55.9h12.7l2.5 2.5M182.9 58.4h12.7l2.5 2.6"/>
<path d="M232.4 41.9v2.6M233.7 53.3h-19.1l-2.5 2.6M233.7 55.9h-19.1l-2.5 2.5M233.7 58.4h-19.1l-2.5 2.6M254 53.3h12.7l2.5 2.6M254 55.9h12.7l2.5 2.5M254 58.4h12.7l2.5 2.6M17.8 66h24.1M17.8 61v48.2h24.1M33 68.6h8.9M33 76.2h8.9M100.3 76.2l-2.5 2.5h-20.3"/>
<path d="M100.3 63.5l-2.5 2.5h-20.3M100.3 66l-2.5 2.6h-20.3M100.3 78.7l-2.5 2.6h-20.3M100.3 61l-2.5 2.5h-20.3M100.3 68.6l-2.5 2.5h-20.3M100.3 73.7l-2.5 2.5h-20.3M100.3 71.1l-2.5 2.6h-20.3M157.5 78.7h-19.1l-2.5 2.6M157.5 66h-19.1l-2.5 2.6M157.5 68.6h-19.1l-2.5 2.5M157.5 63.5h-19.1l-2.5 2.5M157.5 71.1h-19.1l-2.5 2.6"/>
<path d="M157.5 76.2h-19.1l-2.5 2.5M157.5 73.7h-19.1l-2.5 2.5M157.5 61h-19.1l-2.5 2.5M182.9 78.7h6.3M182.9 66h12.7l2.5 2.6M182.9 68.6h12.7l2.5 2.5M182.9 63.5h12.7l2.5 2.5M182.9 73.7h5.1M182.9 61h12.7l2.5 2.5M200.7 69.9v6.3h-17.8M233.7 78.7h-19.1l-2.5 2.6M233.7 66h-19.1l-2.5 2.6"/>
<path d="M233.7 68.6h-19.1l-2.5 2.5M233.7 63.5h-19.1l-2.5 2.5M233.7 71.1h-19.1l-2.5 2.6M233.7 76.2h-19.1l-2.5 2.5M233.7 73.7h-19.1l-2.5 2.5M233.7 61h-19.1l-2.5 2.5M254 66h12.7l2.5 2.6M254 68.6h12.7l2.5 2.5M254 63.5h12.7l2.5 2.5M254 71.1h12.7l2.5 2.6M254 61h12.7l2.5 2.5M17.8 81.3h24.1"/>
<path d="M33 99.1h8.9M34.3 83.8h7.6M34.3 94h7.6M39.4 96.5h2.5M100.3 86.4l-2.5 2.5h-20.3M100.3 81.3l-2.5 2.5h-20.3M100.3 91.4l-2.5 2.6h-20.3M100.3 83.8l-2.5 2.6h-20.3M100.3 96.5l-2.5 2.6h-20.3M100.3 99.1l-2.5 2.5h-20.3M100.3 94l-2.5 2.5h-20.3M157.5 81.3h-19.1l-2.5 2.5"/>
<path d="M157.5 88.9h-19.1l-2.5 2.5M157.5 83.8h-19.1l-2.5 2.6M157.5 86.4h-19.1l-2.5 2.5M157.5 91.4h-7.6v6.4h20.3M170.2 96.5v2.6M182.9 81.3h11.4M226.1 96.5h7.6M231.1 99.1h2.6M233.7 81.3h-19.1l-2.5 2.5M233.7 88.9h-19.1l-2.5 2.5M233.7 83.8h-19.1l-2.5 2.6M233.7 86.4h-19.1l-2.5 2.5"/>
<path d="M233.7 91.4h-19.1l-2.5 2.6M40.6 101.6h1.3M59.7 119.4v2.5M100.3 109.2l-2.5 2.6h-20.3M100.3 106.7l-2.5 2.5h-20.3M100.3 101.6l-2.5 2.5h-20.3M100.3 104.1l-2.5 2.6h-20.3M243.8 104.1v2.6M44.4 143.5v20.3M67.3 143.5v20.3M88.9 143.5v20.3M105.4 143.5v2.6"/>
<path d="M105.4 153.7v2.5M116.8 143.5h-96.5v20.3M116.8 142.2v8.9M190.5 143.5v14l2.5 2.5M193 143.5v14l2.6 2.5M195.6 143.5v14l2.5 2.5M198.1 143.5v14l2.6 2.5M200.7 143.5v14l2.5 2.5M203.2 143.5v14l2.5 2.5M205.7 143.5v14l2.6 2.5M208.3 143.5v14l2.5 2.5M210.8 143.5v14l2.6 2.5"/>
<path d="M213.4 143.5v14l2.5 2.5M215.9 143.5v14l2.5 2.5M218.4 143.5v14l2.6 2.5M221 143.5v14l2.5 2.5M223.5 143.5v14l2.6 2.5M226.1 143.5v14l2.5 2.5M228.6 143.5v14l2.5 2.5M231.1 143.5v14l2.6 2.5M233.7 143.5v14l2.5 2.5M236.2 143.5v14l2.6 2.5M238.8 143.5v14l2.5 2.5M241.3 143.5v14l2.5 2.5"/>
<path d="M243.8 143.5v14l2.6 2.5M246.4 143.5v14l2.5 2.5M248.9 143.5v14l2.6 2.5M251.5 143.5v1.3M254 143.5v8.9M256.5 143.5v1.3M259.1 143.5v8.9M261.6 143.5v1.3M264.2 143.5v8.9M266.7 143.5v2.6M269.2 143.5v7.6"/>
</g>
<g fill="none" stroke="#0000c2" stroke-width=".18">
<path d="M14 17.8h111.7v115.6h-111.7zM128.3 17.8h74.9v115.6h-74.9zM204.5 17.8h74.9v115.6h-74.9zM16.5 135.9h118.1v48.3h-118.1zM24 136.8l-.3 .9h.8M24.3 137.3v.9M36.4 138.1h.5M36.4 137.4l.4-.1 .2 .3-.6 .1M37.5 137.3v.9M37.9 137.3l-.4 .3M184.1 134.6h95.3v30.5h-95.3zM190.5 136l.1 .1"/>
<path d="M190.6 136l-.1 1.2M190.6 136.8l-.1 .1M200.7 136v.9M201.1 136l-.4 .3"/>
</g>
<path d="M59.3 44.1v.7M75.8 52.9h.7M159 52.9h.7M253 52.9h.7M181.9 68.2h.7M235.2 78.3h.7M44.1 93.6h.7M159 88.5h.7" fill="none" stroke="#a90000" stroke-width=".18"/>
<g fill="#009600" stroke="#009600" stroke-width=".18">
<circle cx="17.8" cy="81.3" r=".46"/>
<circle cx="17.8" cy="66" r=".46"/>
<circle cx="59.7" cy="26.7" r=".46"/>
<circle cx="67.3" cy="143.5" r=".46"/>
<circle cx="88.9" cy="143.5" r=".46"/>
<circle cx="44.4" cy="143.5" r=".46"/>
<circle cx="116.8" cy="143.5" r=".46"/>
<circle cx="105.4" cy="143.5" r=".46"/>
<circle cx="243.8" cy="31.8" r=".46"/>
<circle cx="170.2" cy="29.2" r=".46"/>
<circle cx="170.2" cy="97.8" r=".46"/>
</g>
<g font-size="2.8" fill="#840000">
<text x="178" y="190.9">Title:</text>
<text x="187.7" y="190.9">Ste</text>
<text x="194.7" y="190.9">z80</text>
<text x="202.5" y="190.9">board</text>
</g>
<g font-size="2.1" fill="#840000">
<text x="178" y="184">Sheet:</text>
<text x="186.2" y="184">/CPU/</text>
<text x="178" y="186.7">File:</text>
<text x="184.1" y="186.7">cpu.kicad_sch</text>
<text x="178" y="196.9">KiCad</text>
<text x="178" y="194.1">Size:</text>
<text x="184.7" y="194.1">A4</text>
<text x="185.7" y="196.9">E.D.A.</text>
<text x="193.3" y="196.9">9.0.1</text>
<text x="200" y="194.1">Date:</text>
<text x="263" y="194.3">Rev:</text>
<text x="263" y="196.9">Id:</text>
<text x="267.1" y="196.9">2/3</text>
<text x="269.4" y="194.3">V0.1</text>
</g>
<g font-size="1.8" fill="#840000">
<text x="35" y="11.9">1</text>
<text x="85" y="11.9">2</text>
<text x="135" y="11.9">3</text>
<text x="185" y="11.9">4</text>
<text x="235" y="11.9">5</text>
<text x="285" y="11.9">6</text>
<text x="10.3" y="35.9">A</text>
<text x="285.3" y="35.9">A</text>
<text x="24.4" y="51.8">~{RESET}</text>
<text x="26.5" y="59.4">CLK</text>
<text x="28.5" y="69.5">~{INT}</text>
<text x="28.7" y="77.2">~{M1}</text>
<text x="189.4" y="74.6">~{CS_RAM}</text>
<text x="190.7" y="79.7">~{RD}</text>
<text x="195.7" y="82.2">~{WR}</text>
<text x="10.3" y="85.9">B</text>
<text x="28.2" y="84.8">~{HALT}</text>
<text x="285.3" y="85.9">B</text>
<text x="30.1" y="94.9">~{RD}</text>
<text x="26.2" y="100">~{MREQ}</text>
<text x="35" y="97.5">~{WR}</text>
<text x="216.9" y="97.5">~{CS_ROM}</text>
<text x="227" y="100">~{RD}</text>
<text x="33.3" y="102.6">~{IOREQ}</text>
<text x="10.3" y="135.9">C</text>
<text x="285.3" y="135.9">C</text>
<text x="252.4" y="149.1" transform="rotate(-90 252.4 149.1)">~{M1}</text>
<text x="257.5" y="151.6" transform="rotate(-90 257.5 151.6)">~{MREQ}</text>
<text x="262.6" y="150.8" transform="rotate(-90 262.6 150.8)">~{HALT}</text>
<text x="267.7" y="150.4" transform="rotate(-90 267.7 150.4)">~{WR}</text>
<text x="255" y="156.9" transform="rotate(-90 255 156.9)">~{INT}</text>
<text x="260" y="159.7" transform="rotate(-90 260 159.7)">~{IOREQ}</text>
<text x="265.1" y="156.6" transform="rotate(-90 265.1 156.6)">~{RD}</text>
<text x="270.2" y="158.5" transform="rotate(-90 270.2 158.5)">~{RESET}</text>
<text x="10.3" y="185.9">D</text>
<text x="285.3" y="185.9">D</text>
<text x="35" y="199.9">1</text>
<text x="85" y="199.9">2</text>
<text x="135" y="199.9">3</text>
<text x="185" y="199.9">4</text>
<text x="235" y="199.9">5</text>
<text x="285" y="199.9">6</text>
</g>
<g font-size="1.8" fill="#0000c2">
<text x="14.9" y="20.5">Z80</text>
<text x="19.7" y="20.5">CPU</text>
<text x="129.2" y="20.5">SRAM</text>
<text x="205.4" y="20.5">ROM</text>
<text x="185.1" y="137.3">debug</text>
<text x="192" y="137.3">connector</text>
<text x="17.5" y="138.6">74hc14</text>
<text x="25.7" y="138.6">unsed/power</text>
</g>
<g font-size="1.8" fill="#006464">
<text x="57.8" y="21.2">VCC</text>
<text x="168.3" y="21.2">VCC</text>
<text x="241.9" y="23.7">VCC</text>
<text x="52.1" y="32.6">C1</text>
<text x="52.1" y="35.2">100nF</text>
<text x="162.6" y="35.2">C3</text>
<text x="162.6" y="37.7">100nF</text>
<text x="236.2" y="37.7">C4</text>
<text x="236.2" y="40.2">100nF</text>
<text x="15.9" y="42.8">VCC</text>
<text x="46.2" y="45.3">GND</text>
<text x="61.8" y="42.8">U2</text>
<text x="61.8" y="45.3">Z80CPU</text>
<text x="156.7" y="47.9">GND</text>
<text x="172.3" y="44">U3</text>
<text x="172.3" y="46.6">AS6C1008-xxP</text>
<text x="246" y="46.6">U4</text>
<text x="46.7" y="51.7">~{RESET}</text>
<text x="60.6" y="51.8" transform="rotate(-90 60.6 51.8)">VCC</text>
<text x="70.1" y="51.7">A0</text>
<text x="160.5" y="51.7">A0</text>
<text x="171" y="52.6" transform="rotate(-90 171 52.6)">VCC</text>
<text x="175.8" y="51.7">DQ0</text>
<text x="230.4" y="50.4">GND</text>
<text x="246" y="49.1">27C512</text>
<text x="20.3" y="56.7">R1</text>
<text x="20.3" y="59.3">R</text>
<text x="46.7" y="59.3">~{CLK}</text>
<text x="70.1" y="54.2">A1</text>
<text x="70.1" y="56.7">A2</text>
<text x="70.1" y="59.3">A3</text>
<text x="160.5" y="54.2">A1</text>
<text x="160.5" y="56.7">A2</text>
<text x="160.5" y="59.3">A3</text>
<text x="175.8" y="54.2">DQ1</text>
<text x="175.8" y="56.7">DQ2</text>
<text x="175.8" y="59.3">DQ3</text>
<text x="236.7" y="54.2">A0</text>
<text x="236.7" y="56.7">A1</text>
<text x="236.7" y="59.3">A2</text>
<text x="244.7" y="55.1" transform="rotate(-90 244.7 55.1)">VCC</text>
<text x="248.3" y="54.2">D0</text>
<text x="248.3" y="56.7">D1</text>
<text x="248.3" y="59.3">D2</text>
<text x="70.1" y="61.8">A4</text>
<text x="70.1" y="64.4">A5</text>
<text x="160.5" y="61.8">A4</text>
<text x="160.5" y="64.4">A5</text>
<text x="175.8" y="61.8">DQ4</text>
<text x="175.8" y="64.4">DQ5</text>
<text x="198.7" y="65.6">VCC</text>
<text x="236.7" y="61.8">A3</text>
<text x="236.7" y="64.4">A4</text>
<text x="248.3" y="61.8">D3</text>
<text x="248.3" y="64.4">D4</text>
<text x="46.7" y="66.9">~{NMI}</text>
<text x="46.7" y="69.4">~{INT}</text>
<text x="70.1" y="66.9">A6</text>
<text x="70.1" y="69.4">A7</text>
<text x="70.1" y="72">A8</text>
<text x="160.5" y="66.9">A6</text>
<text x="160.5" y="69.4">A7</text>
<text x="160.5" y="72">A8</text>
<text x="175.8" y="66.9">DQ6</text>
<text x="175.8" y="69.4">DQ7</text>
<text x="236.7" y="66.9">A5</text>
<text x="236.7" y="69.4">A6</text>
<text x="236.7" y="72">A7</text>
<text x="248.3" y="66.9">D5</text>
<text x="248.3" y="69.4">D6</text>
<text x="248.3" y="72">D7</text>
<text x="46.7" y="77.1">~{M1}</text>
<text x="68.9" y="77.1">A10</text>
<text x="70.1" y="74.5">A9</text>
<text x="160.5" y="74.5">A9</text>
<text x="160.5" y="77.1">A10</text>
<text x="171" y="74.5">~{CS1}/~{CE1}</text>
<text x="171" y="77.1">CS2/CE2</text>
<text x="236.7" y="74.5">A8</text>
<text x="236.7" y="77.1">A9</text>
<text x="46.7" y="79.6">~{RFSH}</text>
<text x="46.7" y="82.1">~{WAIT}</text>
<text x="68.9" y="79.6">A11</text>
<text x="68.9" y="82.1">A12</text>
<text x="160.5" y="79.6">A11</text>
<text x="160.5" y="82.1">A12</text>
<text x="177" y="82.1">~{WE}</text>
<text x="177.1" y="79.6">~{OE}</text>
<text x="236.7" y="79.6">A10</text>
<text x="236.7" y="82.1">A11</text>
<text x="46.7" y="84.7">~{HALT}</text>
<text x="68.9" y="84.7">A13</text>
<text x="68.9" y="87.2">A14</text>
<text x="68.9" y="89.8">A15</text>
<text x="160.5" y="84.7">A13</text>
<text x="160.5" y="87.2">A14</text>
<text x="160.5" y="89.8">A15</text>
<text x="236.7" y="84.7">A12</text>
<text x="236.7" y="87.2">A13</text>
<text x="236.7" y="89.8">A14</text>
<text x="46.7" y="94.8">~{RD}</text>
<text x="70" y="94.8">D0</text>
<text x="160.5" y="92.3">A16</text>
<text x="171" y="93.5" transform="rotate(-90 171 93.5)">GND</text>
<text x="236.7" y="92.3">A15</text>
<text x="46.7" y="97.4">~{WR}</text>
<text x="46.7" y="99.9">~{MREQ}</text>
<text x="70" y="97.4">D1</text>
<text x="70" y="99.9">D2</text>
<text x="236.7" y="97.4">~{CE}</text>
<text x="236.7" y="99.9">~{OE}</text>
<text x="244.7" y="101.1" transform="rotate(-90 244.7 101.1)">GND</text>
<text x="46.7" y="102.5">~{IORQ}</text>
<text x="70" y="102.5">D3</text>
<text x="70" y="105">D4</text>
<text x="70" y="107.5">D5</text>
<text x="168.1" y="105">GND</text>
<text x="46.7" y="110.1">~{BUSRQ}</text>
<text x="46.7" y="112.6">~{BUSACK}</text>
<text x="70" y="110.1">D6</text>
<text x="70" y="112.6">D7</text>
<text x="241.8" y="112.6">GND</text>
<text x="60.6" y="114.6" transform="rotate(-90 60.6 114.6)">GND</text>
<text x="57.7" y="127.9">GND</text>
<text x="256.3" y="137">Conn_01x32_Pin</text>
<text x="274.1" y="137">J3</text>
<text x="114.9" y="138">VCC</text>
<text x="109.2" y="149.5">C2</text>
<text x="25.9" y="155.8">U1C</text>
<text x="50.1" y="155.8">U1D</text>
<text x="73" y="155.8">U1E</text>
<text x="94.6" y="155.8">U1F</text>
<text x="109.2" y="152">100nF</text>
<text x="24.1" y="158.3">74HC14</text>
<text x="48.2" y="158.3">74HC14</text>
<text x="71.1" y="158.3">74HC14</text>
<text x="92.7" y="158.3">74HC14</text>
<text x="117.7" y="161.1" transform="rotate(-90 117.7 161.1)">VCC</text>
<text x="103.4" y="162.2">GND</text>
<text x="123.2" y="166">74HC14</text>
<text x="123.2" y="163.4">U1G</text>
<text x="117.7" y="170.4" transform="rotate(-90 117.7 170.4)">GND</text>
<text x="114.8" y="182.5">GND</text>
</g>
<g font-size="1.8" fill="#000084">
<text x="136.8" y="41.8" transform="rotate(-90 136.8 41.8)">AddressBus[0..23]</text>
<text x="104.3" y="45.4">AddressBus[0..23]</text>
<text x="213" y="44.3" transform="rotate(-90 213 44.3)">AddressBus[0..23]</text>
<text x="199.1" y="48.1" transform="rotate(-90 199.1 48.1)">Databus[0..7]</text>
<text x="270.2" y="50.6" transform="rotate(-90 270.2 50.6)">Databus[0..7]</text>
<text x="105.6" y="92.4">Databus[0..7]</text>
<text x="196.2" y="163.5">Databus[0..7]</text>
<text x="236.3" y="163.5">AddressBus[0..23]</text>
</g>
<g font-size="1.8" fill="#a90000">
<text x="59.4" y="46.4" transform="rotate(-90 59.4 46.4)">11</text>
<text x="42.5" y="50.5">26</text>
<text x="74.3" y="50.5">30</text>
<text x="74.3" y="53.1">31</text>
<text x="157.4" y="50.5">12</text>
<text x="157.4" y="53.1">11</text>
<text x="169.9" y="48.3" transform="rotate(-90 169.9 48.3)">32</text>
<text x="180.3" y="50.5">13</text>
<text x="180.3" y="53.1">14</text>
<text x="233.6" y="53.1">10</text>
<text x="243.6" y="50.8" transform="rotate(-90 243.6 50.8)">28</text>
<text x="251.4" y="53.1">11</text>
<text x="43.1" y="58.2">6</text>
<text x="74.3" y="55.6">32</text>
<text x="74.3" y="58.2">33</text>
<text x="157.4" y="55.6">10</text>
<text x="158" y="58.2">9</text>
<text x="180.3" y="55.6">15</text>
<text x="180.3" y="58.2">17</text>
<text x="234.2" y="55.6">9</text>
<text x="234.2" y="58.2">8</text>
<text x="251.4" y="55.6">12</text>
<text x="251.4" y="58.2">13</text>
<text x="42.5" y="65.8">17</text>
<text x="74.3" y="60.7">34</text>
<text x="74.3" y="63.2">35</text>
<text x="74.3" y="65.8">36</text>
<text x="158" y="60.7">8</text>
<text x="158" y="63.2">7</text>
<text x="158" y="65.8">6</text>
<text x="180.3" y="60.7">18</text>
<text x="180.3" y="63.2">19</text>
<text x="180.3" y="65.8">20</text>
<text x="234.2" y="60.7">7</text>
<text x="234.2" y="63.2">6</text>
<text x="234.2" y="65.8">5</text>
<text x="251.4" y="60.7">15</text>
<text x="251.4" y="63.2">16</text>
<text x="251.4" y="65.8">17</text>
<text x="42.5" y="68.3">16</text>
<text x="74.3" y="68.3">37</text>
<text x="74.3" y="70.9">38</text>
<text x="157.4" y="70.9">27</text>
<text x="158" y="68.3">5</text>
<text x="180.3" y="68.3">21</text>
<text x="234.2" y="68.3">4</text>
<text x="234.2" y="70.9">3</text>
<text x="251.4" y="68.3">18</text>
<text x="251.4" y="70.9">19</text>
<text x="42.5" y="75.9">27</text>
<text x="74.3" y="73.4">39</text>
<text x="74.3" y="75.9">40</text>
<text x="157.4" y="73.4">26</text>
<text x="157.4" y="75.9">23</text>
<text x="180.3" y="73.4">22</text>
<text x="180.3" y="75.9">30</text>
<text x="233.6" y="73.4">25</text>
<text x="233.6" y="75.9">24</text>
<text x="42.5" y="78.5">28</text>
<text x="42.5" y="81">24</text>
<text x="42.5" y="83.6">18</text>
<text x="74.9" y="78.5">1</text>
<text x="74.9" y="81">2</text>
<text x="74.9" y="83.6">3</text>
<text x="157.4" y="78.5">25</text>
<text x="157.4" y="83.6">28</text>
<text x="158" y="81">4</text>
<text x="180.3" y="78.5">24</text>
<text x="180.3" y="81">29</text>
<text x="233.6" y="78.5">21</text>
<text x="233.6" y="81">23</text>
<text x="234.2" y="83.6">2</text>
<text x="74.9" y="86.1">4</text>
<text x="74.9" y="88.6">5</text>
<text x="157.4" y="88.6">31</text>
<text x="158" y="86.1">3</text>
<text x="233.6" y="86.1">26</text>
<text x="233.6" y="88.6">27</text>
<text x="42.5" y="93.7">21</text>
<text x="74.3" y="93.7">14</text>
<text x="158" y="91.2">2</text>
<text x="234.2" y="91.2">1</text>
<text x="42.5" y="96.3">22</text>
<text x="42.5" y="98.8">19</text>
<text x="42.5" y="101.3">20</text>
<text x="74.3" y="96.3">15</text>
<text x="74.3" y="98.8">12</text>
<text x="74.9" y="101.3">8</text>
<text x="169.9" y="96.6" transform="rotate(-90 169.9 96.6)">16</text>
<text x="233.6" y="96.3">20</text>
<text x="233.6" y="98.8">22</text>
<text x="74.9" y="103.9">7</text>
<text x="74.9" y="106.4">9</text>
<text x="243.6" y="104.2" transform="rotate(-90 243.6 104.2)">14</text>
<text x="42.5" y="109">25</text>
<text x="42.5" y="111.5">23</text>
<text x="74.3" y="109">10</text>
<text x="74.3" y="111.5">13</text>
<text x="59.4" y="118.8" transform="rotate(-90 59.4 118.8)">29</text>
<text x="190.2" y="142.9" transform="rotate(-90 190.2 142.9)">32</text>
<text x="192.8" y="142.9" transform="rotate(-90 192.8 142.9)">31</text>
<text x="195.3" y="142.9" transform="rotate(-90 195.3 142.9)">30</text>
<text x="197.9" y="142.9" transform="rotate(-90 197.9 142.9)">29</text>
<text x="200.4" y="142.9" transform="rotate(-90 200.4 142.9)">28</text>
<text x="202.9" y="142.9" transform="rotate(-90 202.9 142.9)">27</text>
<text x="205.5" y="142.9" transform="rotate(-90 205.5 142.9)">26</text>
<text x="208" y="142.9" transform="rotate(-90 208 142.9)">25</text>
<text x="210.6" y="142.9" transform="rotate(-90 210.6 142.9)">24</text>
<text x="213.1" y="142.9" transform="rotate(-90 213.1 142.9)">23</text>
<text x="215.6" y="142.9" transform="rotate(-90 215.6 142.9)">22</text>
<text x="218.2" y="142.9" transform="rotate(-90 218.2 142.9)">21</text>
<text x="220.7" y="142.9" transform="rotate(-90 220.7 142.9)">20</text>
<text x="223.3" y="142.9" transform="rotate(-90 223.3 142.9)">19</text>
<text x="225.8" y="142.9" transform="rotate(-90 225.8 142.9)">18</text>
<text x="228.3" y="142.9" transform="rotate(-90 228.3 142.9)">17</text>
<text x="230.9" y="142.9" transform="rotate(-90 230.9 142.9)">16</text>
<text x="233.4" y="142.9" transform="rotate(-90 233.4 142.9)">15</text>
<text x="236" y="142.9" transform="rotate(-90 236 142.9)">14</text>
<text x="238.5" y="142.9" transform="rotate(-90 238.5 142.9)">13</text>
<text x="241" y="142.9" transform="rotate(-90 241 142.9)">12</text>
<text x="243.6" y="142.9" transform="rotate(-90 243.6 142.9)">11</text>
<text x="246.1" y="142.9" transform="rotate(-90 246.1 142.9)">10</text>
<text x="248.7" y="142.3" transform="rotate(-90 248.7 142.3)">9</text>
<text x="251.2" y="142.3" transform="rotate(-90 251.2 142.3)">8</text>
<text x="253.7" y="142.3" transform="rotate(-90 253.7 142.3)">7</text>
<text x="256.3" y="142.3" transform="rotate(-90 256.3 142.3)">6</text>
<text x="258.8" y="142.3" transform="rotate(-90 258.8 142.3)">5</text>
<text x="261.4" y="142.3" transform="rotate(-90 261.4 142.3)">4</text>
<text x="263.9" y="142.3" transform="rotate(-90 263.9 142.3)">3</text>
<text x="266.4" y="142.3" transform="rotate(-90 266.4 142.3)">2</text>
<text x="269" y="142.3" transform="rotate(-90 269 142.3)">1</text>
<text x="116.6" y="155" transform="rotate(-90 116.6 155)">14</text>
<text x="21.5" y="163.6">5</text>
<text x="32.9" y="163.6">6</text>
<text x="45.6" y="163.6">9</text>
<text x="57.1" y="163.6">8</text>
<text x="67.9" y="163.6">11</text>
<text x="79.3" y="163.6">10</text>
<text x="89.5" y="163.6">13</text>
<text x="100.9" y="163.6">12</text>
<text x="116.6" y="174.7" transform="rotate(-90 116.6 174.7)">7</text>
</g>
<g font-size="1.8" fill="#0f0f0f">
<text x="85.6" y="50.5">AddressBus0</text>
<text x="85.6" y="53">AddressBus1</text>
<text x="138.4" y="53">AddressBus1</text>
<text x="138.4" y="50.5">AddressBus0</text>
<text x="186.5" y="50.5">Databus0</text>
<text x="186.5" y="53">Databus1</text>
<text x="214.6" y="53">AddressBus0</text>
<text x="257.7" y="53">Databus0</text>
<text x="85.6" y="55.5">AddressBus2</text>
<text x="85.6" y="58.1">AddressBus3</text>
<text x="138.4" y="58.1">AddressBus3</text>
<text x="138.4" y="55.5">AddressBus2</text>
<text x="186.5" y="55.5">Databus2</text>
<text x="186.5" y="58.1">Databus3</text>
<text x="214.6" y="58.1">AddressBus2</text>
<text x="214.6" y="55.5">AddressBus1</text>
<text x="257.7" y="55.5">Databus1</text>
<text x="257.7" y="58.1">Databus2</text>
<text x="85.6" y="65.7">AddressBus6</text>
<text x="85.6" y="63.2">AddressBus5</text>
<text x="85.6" y="60.6">AddressBus4</text>
<text x="138.4" y="65.7">AddressBus6</text>
<text x="138.4" y="63.2">AddressBus5</text>
<text x="138.4" y="60.6">AddressBus4</text>
<text x="186.5" y="63.2">Databus5</text>
<text x="186.5" y="65.7">Databus6</text>
<text x="186.5" y="60.6">Databus4</text>
<text x="214.6" y="63.2">AddressBus4</text>
<text x="214.6" y="65.7">AddressBus5</text>
<text x="214.6" y="60.6">AddressBus3</text>
<text x="257.7" y="60.6">Databus3</text>
<text x="257.7" y="63.2">Databus4</text>
<text x="257.7" y="65.7">Databus5</text>
<text x="85.6" y="68.2">AddressBus7</text>
<text x="85.6" y="70.8">AddressBus8</text>
<text x="138.4" y="68.2">AddressBus7</text>
<text x="138.4" y="70.8">AddressBus8</text>
<text x="186.5" y="68.2">Databus7</text>
<text x="214.6" y="70.8">AddressBus7</text>
<text x="214.6" y="68.2">AddressBus6</text>
<text x="257.7" y="68.2">Databus6</text>
<text x="257.7" y="70.8">Databus7</text>
<text x="84.4" y="75.9">AddressBus10</text>
<text x="85.6" y="73.3">AddressBus9</text>
<text x="138.4" y="73.3">AddressBus9</text>
<text x="138.4" y="75.9">AddressBus10</text>
<text x="214.6" y="73.3">AddressBus8</text>
<text x="214.6" y="75.9">AddressBus9</text>
<text x="84.4" y="80.9">AddressBus12</text>
<text x="84.4" y="83.5">AddressBus13</text>
<text x="84.4" y="78.4">AddressBus11</text>
<text x="138.4" y="83.5">AddressBus13</text>
<text x="138.4" y="80.9">AddressBus12</text>
<text x="138.4" y="78.4">AddressBus11</text>
<text x="214.6" y="78.4">AddressBus10</text>
<text x="214.6" y="83.5">AddressBus12</text>
<text x="214.6" y="80.9">AddressBus11</text>
<text x="84.4" y="88.6">AddressBus15</text>
<text x="84.4" y="86">AddressBus14</text>
<text x="138.4" y="86">AddressBus14</text>
<text x="138.4" y="88.6">AddressBus15</text>
<text x="214.6" y="88.6">AddressBus14</text>
<text x="214.6" y="86">AddressBus13</text>
<text x="87.5" y="93.6">Databus7</text>
<text x="214.6" y="91.1">AddressBus15</text>
<text x="87.5" y="101.3">Databus4</text>
<text x="87.5" y="98.7">Databus5</text>
<text x="87.5" y="96.2">Databus6</text>
<text x="87.5" y="106.3">Databus2</text>
<text x="87.5" y="103.8">Databus3</text>
<text x="87.5" y="108.9">Databus1</text>
<text x="87.5" y="111.4">Databus0</text>
<text x="190.2" y="157.5" transform="rotate(-90 190.2 157.5)">Databus0</text>
<text x="192.7" y="157.5" transform="rotate(-90 192.7 157.5)">Databus1</text>
<text x="195.2" y="157.5" transform="rotate(-90 195.2 157.5)">Databus2</text>
<text x="197.8" y="157.5" transform="rotate(-90 197.8 157.5)">Databus3</text>
<text x="200.3" y="157.5" transform="rotate(-90 200.3 157.5)">Databus4</text>
<text x="202.9" y="157.5" transform="rotate(-90 202.9 157.5)">Databus5</text>
<text x="205.4" y="157.5" transform="rotate(-90 205.4 157.5)">Databus6</text>
<text x="207.9" y="157.5" transform="rotate(-90 207.9 157.5)">Databus7</text>
<text x="210.5" y="157.5" transform="rotate(-90 210.5 157.5)">AddressBus15</text>
<text x="213" y="157.5" transform="rotate(-90 213 157.5)">AddressBus14</text>
<text x="215.6" y="157.5" transform="rotate(-90 215.6 157.5)">AddressBus13</text>
<text x="218.1" y="157.5" transform="rotate(-90 218.1 157.5)">AddressBus12</text>
<text x="220.6" y="157.5" transform="rotate(-90 220.6 157.5)">AddressBus11</text>
<text x="223.2" y="157.5" transform="rotate(-90 223.2 157.5)">AddressBus10</text>
<text x="225.7" y="157.5" transform="rotate(-90 225.7 157.5)">AddressBus9</text>
<text x="228.3" y="157.5" transform="rotate(-90 228.3 157.5)">AddressBus8</text>
<text x="230.8" y="157.5" transform="rotate(-90 230.8 157.5)">AddressBus7</text>
<text x="233.3" y="157.5" transform="rotate(-90 233.3 157.5)">AddressBus6</text>
<text x="235.9" y="157.5" transform="rotate(-90 235.9 157.5)">AddressBus5</text>
<text x="238.4" y="157.5" transform="rotate(-90 238.4 157.5)">AddressBus4</text>
<text x="241" y="157.5" transform="rotate(-90 241 157.5)">AddressBus3</text>
<text x="243.5" y="157.5" transform="rotate(-90 243.5 157.5)">AddressBus2</text>
<text x="246" y="157.5" transform="rotate(-90 246 157.5)">AddressBus1</text>
<text x="248.6" y="157.5" transform="rotate(-90 248.6 157.5)">AddressBus0</text>
</g>
</svg>
